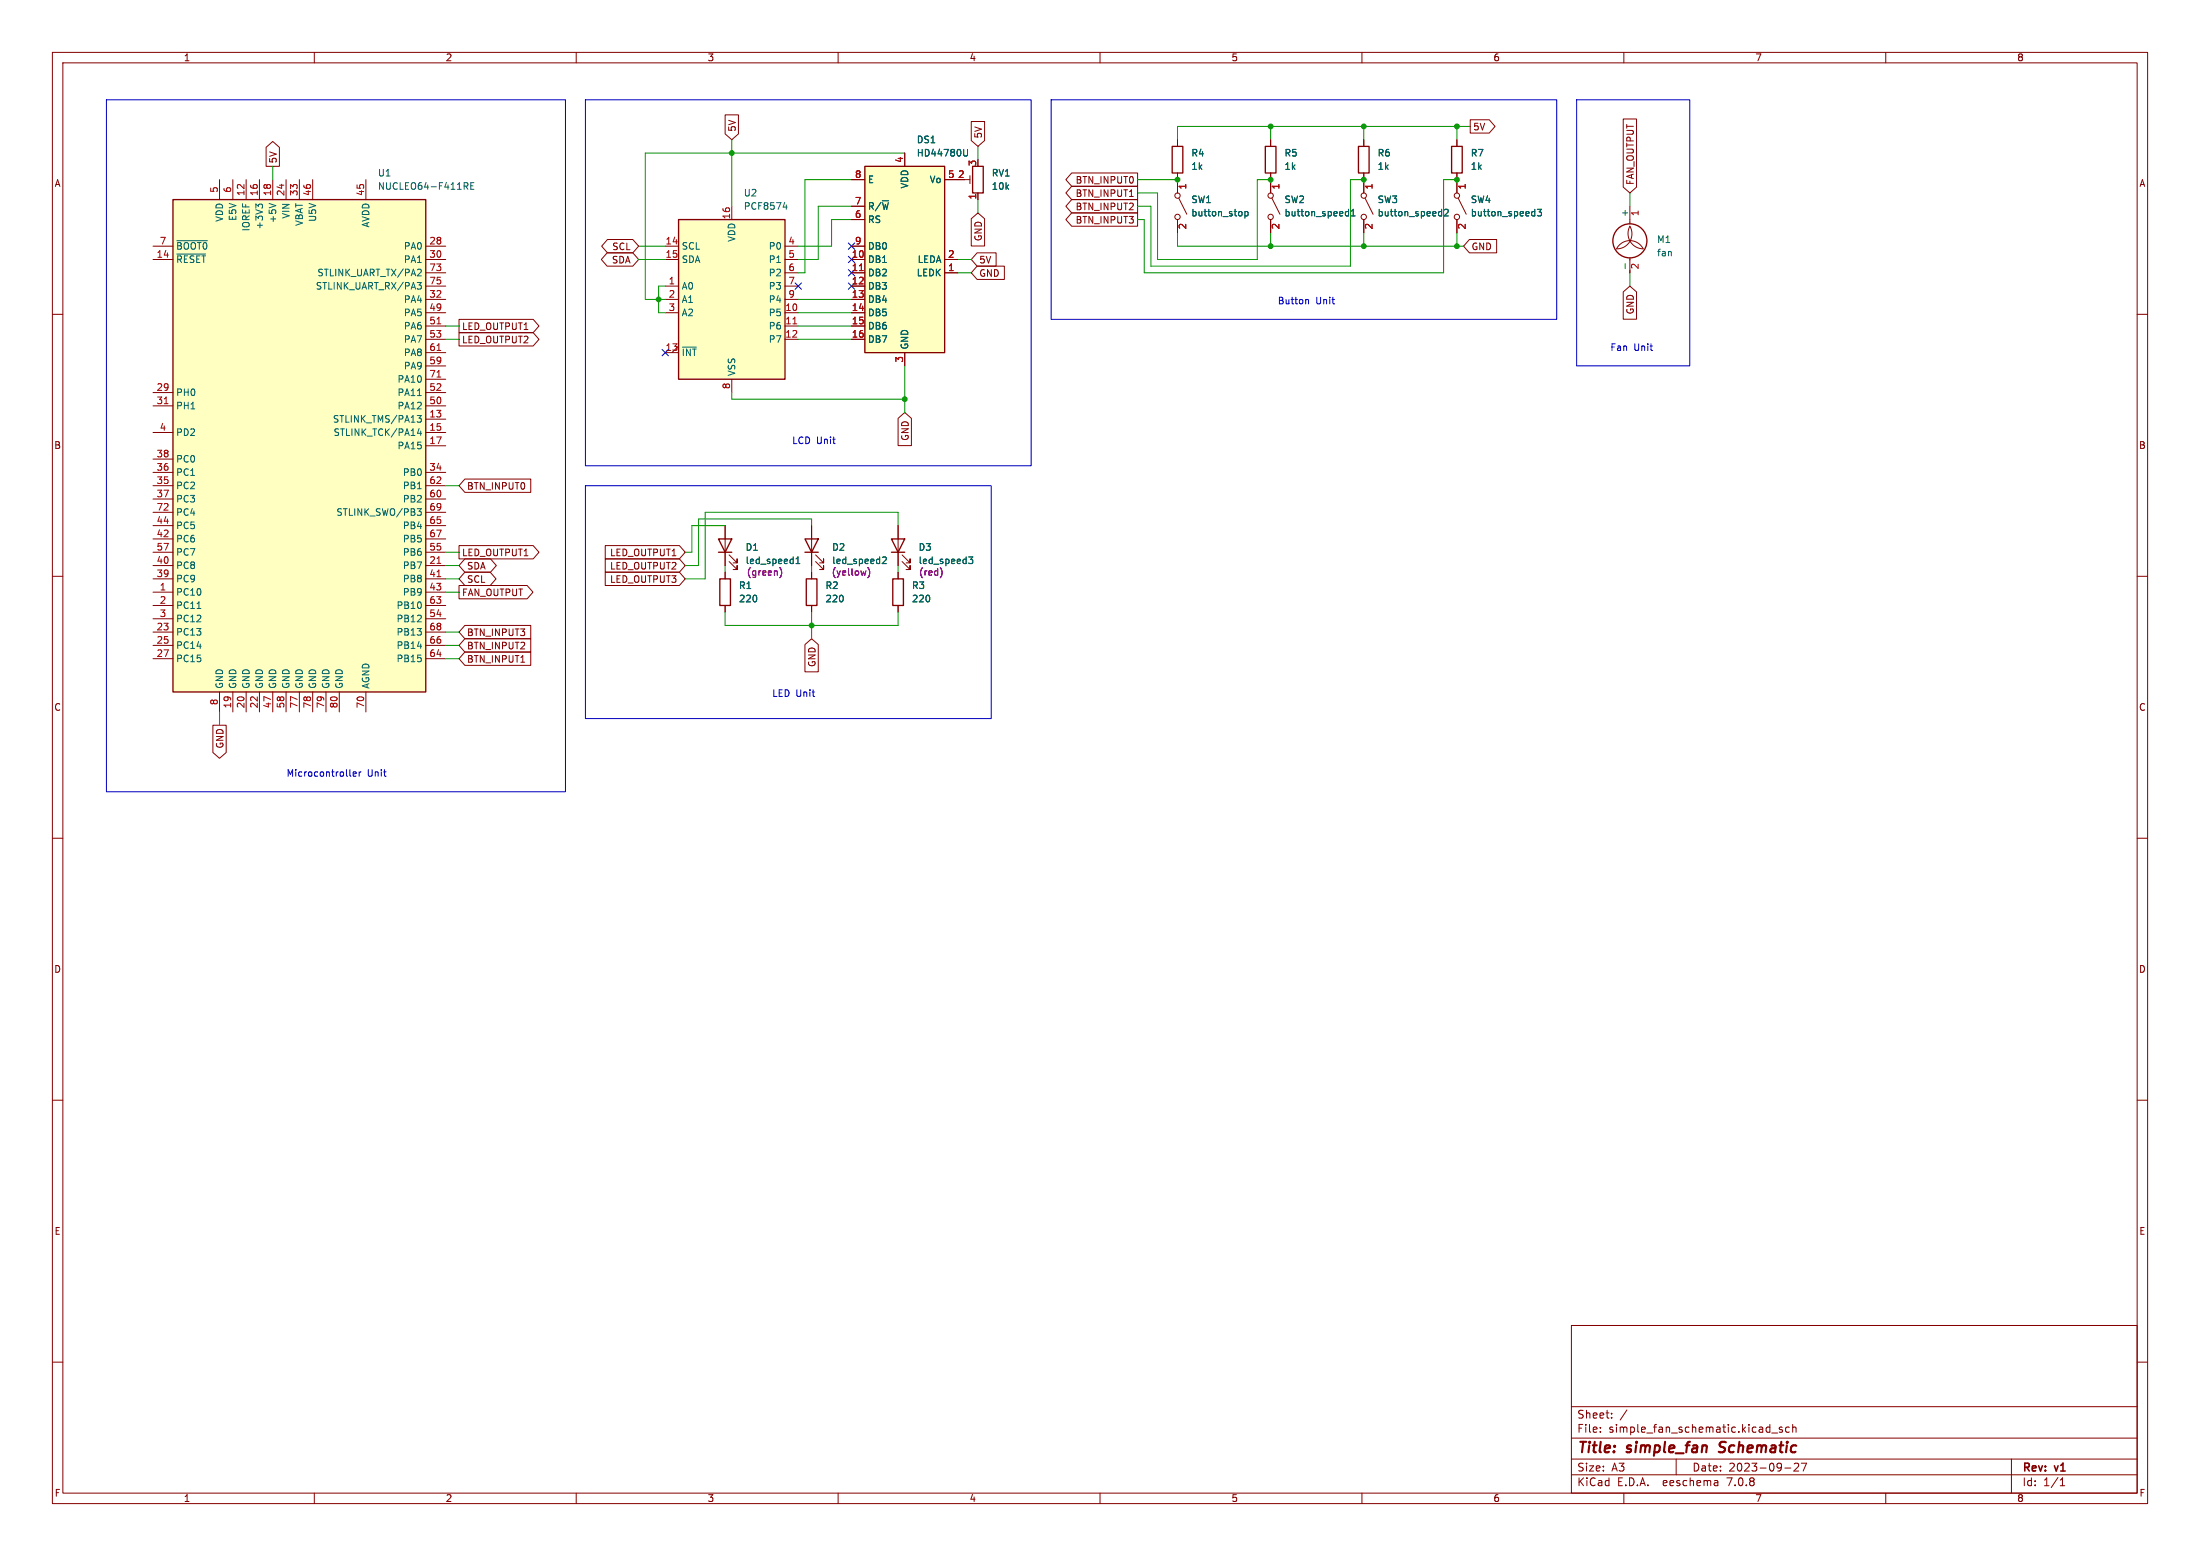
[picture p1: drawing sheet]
<svg xmlns="http://www.w3.org/2000/svg" width="420mm" height="297mm" viewBox="0 0 420 297" stroke-linecap="round" stroke-linejoin="round" font-family="sans-serif">
<g fill="none" stroke="#840000" stroke-width=".19">
<path d="M10 10h400v277h-400zM12 12h396v273h-396zM60 10v2M110 10v2M160 10v2M210 10v2M260 10v2M310 10v2M360 10v2M41.9 34.3v3.8M44.4 34.3v3.8M47 34.3v3.8"/>
<path d="M49.5 34.3v3.8M50.8 28.1l1.3-1.1 1.2 1.1v3.7h-2.5zM52.1 34.3v3.8M54.6 34.3v3.8M57.1 34.3v3.8M59.7 34.3v3.8M69.8 34.3v3.8M138.4 21.9h2.6v3.7l-1.3 1.1-1.3-1.1zM139.7 39.4v2.5M162.6 34.3h2.5M162.6 39.4h2.5M172.7 29.2v2.6"/>
<path d="M180.3 34.3h2.6M184.1 34.3h1.1M185.2 33.5v1.6M185.4 23.2h2.6v3.6l-1.3 1.1-1.3-1.1zM186.7 36.8v1.3M204.6 33h12.6v2.6h-12.6l-1.1-1.3zM204.6 38.1h12.6v2.5h-12.6l-1.1-1.2zM204.6 35.6h12.6v2.5h-12.6l-1.1-1.3zM215.6 37.5h.8M224.8 26.7v1.2M224.8 33v3.8M225 37.8l1.6 3.1"/>
<path d="M242.6 26.7v1.2M242.6 33v3.8M242.8 37.8l1.5 3.1M260.3 26.7v1.2M260.3 33v3.8M260.6 37.8l1.5 3.1M278.1 26.7v1.2M278.1 33v3.8M278.4 37.8l1.5 3.1M280.7 22.9h3.6l1.1 1.2-1.1 1.3h-3.6zM309.9 22.7h2.5v13l-1.3 1.1-1.2-1.1zM311.1 39.4v3.3"/>
<path d="M10 60h2M29.2 49.5h3.8M29.2 47h3.8M81.3 49.5h3.8M81.3 47h3.8M81.3 57.2h3.8M81.3 59.7h3.8M81.3 52.1h3.8M81.3 54.6h3.8M115.9 48.3h4.9l1.1 1.2-1.1 1.3h-4.9l-1.1-1.3zM116 45.7h4.8l1.1 1.3-1.1 1.3h-4.8l-1.1-1.3zM127 49.5h2.5"/>
<path d="M127 47h2.5M127 57.2h2.5M127 59.7h2.5M127 54.6h2.5M149.9 49.5h2.5M149.9 47h2.5M149.9 57.2h2.5M149.9 59.7h2.5M149.9 52.1h2.5M149.9 54.6h2.5M162.6 49.5h2.5M162.6 47h2.5"/>
<path d="M162.6 57.2h2.5M162.6 59.7h2.5M162.6 52.1h2.5M162.6 54.6h2.5M162.6 41.9h2.5M180.3 49.5h2.6M180.3 52.1h2.6M185.4 41.8l1.3-1.2 1.3 1.2v5.2h-2.6zM186.5 50.8h5.2v2.5h-5.2l-1.1-1.2zM186.5 48.3h3.7v2.5h-3.7l-1.1-1.3zM204.6 40.6h12.6v2.6h-12.6l-1.1-1.3zM224.8 41.9v2.6"/>
<path d="M242.6 41.9v2.6M260.3 41.9v2.6M278.1 41.9v2.6M280.5 45.7h5.2v2.6h-5.2l-1.1-1.3zM309.9 55.7l1.2-1.1 1.3 1.1v5.2h-2.5zM311.1 43.2a2.87 2.87 0 0 1-2.5 4.3 2.84 2.84 0 0 1 2.5-1.6 2.84 2.84 0 0 1 2.6 1.6 2.92 2.92 0 0 1-2.6-4.3zM311.1 49.2v2.9M408 60h2M29.2 74.9h3.8M29.2 77.5h3.8M81.3 74.9h3.8M81.3 77.5h3.8"/>
<path d="M81.3 62.2h3.8M81.3 64.8h3.8M81.3 69.9h3.8M81.3 67.3h3.8M81.3 72.4h3.8M87.6 63.5h14.2l1.1 1.3-1.1 1.2h-14.2zM87.6 61h14.2l1.1 1.2-1.1 1.3h-14.2zM127 67.3h2.5M129.5 66l-1.2 1.3M139.7 72.4v2.5M149.9 62.2h2.5M149.9 64.8h2.5"/>
<path d="M162.6 62.2h2.5M162.6 64.8h2.5M171.4 79.9l1.3-1.2 1.3 1.2v5.2h-2.6zM172.7 67.3v2.6M29.2 82.6h3.8M29.2 90.2h3.8M29.2 92.7h3.8M29.2 95.3h3.8M29.2 87.6h3.8M29.2 97.8h3.8M81.3 80h3.8M81.3 82.6h3.8"/>
<path d="M81.3 85.1h3.8M81.3 90.2h3.8M81.3 92.7h3.8M81.3 95.3h3.8M81.3 97.8h3.8M88.7 91.4h12.6v2.6h-12.6l-1.1-1.3zM10 110h2M29.2 113h3.8M29.2 115.6h3.8M29.2 108h3.8M29.2 118.1h3.8M29.2 110.5h3.8"/>
<path d="M29.2 102.9h3.8M29.2 100.3h3.8M29.2 105.4h3.8M81.3 113h3.8M81.3 115.6h3.8M81.3 108h3.8M81.3 118.1h3.8M81.3 110.5h3.8M81.3 102.9h3.8M81.3 100.3h3.8M81.3 105.4h3.8M87.6 111.8h13l1.1 1.2-1.1 1.3h-13z"/>
<path d="M87.6 104.1h14.2l1.1 1.3-1.1 1.3h-14.2zM88.7 119.4h12.6v2.5h-12.6l-1.1-1.2zM88.7 109.2h4.9l1.1 1.3-1.1 1.3h-4.9l-1.1-1.3zM88.7 106.7h4.9l1.2 1.3-1.2 1.2h-4.9l-1.1-1.2zM115.5 106.7h14.2l1.1 1.3-1.1 1.2h-14.2zM115.5 104.1h14.2l1.1 1.3-1.1 1.3h-14.2zM115.5 109.2h14.2l1.1 1.3-1.1 1.3h-14.2zM138.4 100.3v7.7M138.4 109.2v1.3M138.4 115.6v1.2M139.2 107.2l1.5 1.5v-.7v.7h-.7M139.2 105.9l1.5 1.5v-.7v.7h-.7"/>
<path d="M154.9 100.3v7.7M154.9 109.2v1.3M154.9 115.6v1.2M155.7 107.2l1.5 1.5v-.7v.7h-.7M155.7 105.9l1.5 1.5v-.7v.7h-.7M171.4 100.3v7.7M171.4 109.2v1.3M171.4 115.6v1.2M172.2 107.2l1.5 1.5v-.7v.7h-.7M172.2 105.9l1.5 1.5v-.7v.7h-.7M408 110h2M29.2 120.7h3.8"/>
<path d="M29.2 123.2h3.8M29.2 125.7h3.8M40.6 138.4h2.6v5.2l-1.3 1.1-1.3-1.1zM41.9 132.1v3.8M44.4 132.1v3.8M47 132.1v3.8M49.5 132.1v3.8M52.1 132.1v3.8M54.6 132.1v3.8M57.1 132.1v3.8M59.7 132.1v3.8M62.2 132.1v3.8"/>
<path d="M64.8 132.1v3.8M69.8 132.1v3.8M81.3 120.7h3.8M81.3 123.2h3.8M81.3 125.7h3.8M88.7 121.9h12.6v2.6h-12.6l-1.1-1.3zM88.7 124.5h12.6v2.5h-12.6l-1.1-1.3zM99.4 126.4h.8M153.7 123l1.2-1.1 1.3 1.1v5.2h-2.5zM10 160h2M408 160h2M10 210h2"/>
<path d="M408 210h2M10 260h2M300 253h108v32h-108zM408 260h2M300 278.5h108M300 274.5h108M300 268.5h108M305.5 273.2v.2M305.5 272.5v.1M307.7 270.5v.2M307.7 269.8v.1M310.6 269.1l-1.3 1.9"/>
<path d="M320 278.5v3M338.2 273.5h1.2M340.2 272.5l-.3-.1-.2 .2v.2l.5 .2v.3h-.5M341.6 272.5l-.4-.1-.3 .3 .1 .6h.6M342.2 272.5l.2-.1 .4 .1 .1 .9M342.2 271.9v1.5M342.5 279.4l.6-.1 .2 .1 .1 .3-1 1.1h1M343.9 279.3h1l-.7 1.5M384 278.5v6.5M60 285v2M110 285v2M160 285v2"/>
<path d="M210 285v2M260 285v2M300 281.5h108M310 285v2M327.9 282.7v.9M327.9 283.5l-.1 .1M327.9 282.9l-.1 .1M340.7 280.2h1.2M360 285v2M393.3 283.6h.9M393.3 282.5l.4-.4v1.5"/>
<circle cx="224.8" cy="37.3" r=".51"/>
<circle cx="242.6" cy="37.3" r=".51"/>
<circle cx="260.3" cy="37.3" r=".51"/>
<circle cx="278.1" cy="37.3" r=".51"/>
<circle cx="224.8" cy="41.4" r=".51"/>
<circle cx="242.6" cy="41.4" r=".51"/>
<circle cx="260.3" cy="41.4" r=".51"/>
<circle cx="278.1" cy="41.4" r=".51"/>
</g>
<path d="M328.1 277.1l.3 .1M328.4 275.4l-.1 .4v.2" fill="none" stroke="#840000" stroke-width=".4"/>
<g fill="#ffffc2" stroke="#ffffc2" stroke-width=".19">
<path d="M33 38.1h48.3v94h-48.3z"/>
<path d="M129.5 41.9h20.4v30.5h-20.4z"/>
<path d="M165.1 31.8h15.2v35.5h-15.2z"/>
</g>
<g fill="none" stroke="#840000" stroke-width=".25">
<path d="M33 38.1h48.3v94h-48.3zM165.1 31.8h15.2v35.5h-15.2zM185.7 31.8h2v5h-2zM223.8 27.9h2v5.1h-2zM241.6 27.9h2v5.1h-2zM259.3 27.9h2.1v5.1h-2.1zM277.1 27.9h2v5.1h-2zM129.5 41.9h20.4v30.5h-20.4zM137.2 102.9h2.5l-1.3 2.5zM137.2 105.4h2.5M137.4 110.5h2v5.1h-2zM153.7 102.9h2.5l-1.3 2.5z"/>
<path d="M153.7 105.4h2.5M153.9 110.5h2.1v5.1h-2.1zM170.2 102.9h2.5l-1.3 2.5zM170.2 105.4h2.5M170.4 110.5h2.1v5.1h-2.1z"/>
<circle cx="311.1" cy="46" r="3.3"/>
</g>
<g fill="none" stroke="#006464" stroke-width=".19">
<path d="M49.3 39.4l-.5-.4v.7M49.3 39.2l.3-.2h.3l.2 .2M51.4 38.8l1.2 .5M88.6 34.9h.5l.2 .2-.1 .4h-.6M88.9 35.5l.4 .6M89.9 35.5h.4M90.5 34.9h-.6v1.2h.6M149.5 39.5h.8M150.1 39.1v.8M184.7 28.5l-.1 1.2-.1 .1-.4-.1M257.4 39.9v1.3M275.2 39.9v1.3"/>
<path d="M293 39.9v1.3M293.5 39.9h.8l-.5 .5 .4 .2v.5l-.2 .1-.5-.1M33.8 48.5h5.4M33.8 45.9h5.8M79.6 53.9h.8l-.4 .5 .4 .1v.4l-.2 .3h-.4M79.9 51.4h.4l.1 .3-.8 .9h.8M237.7 40.4h.3l.3 .2-.2 .6h-.4M237.7 40.4v1.2M257.1 40.4h.3M257.4 41.2h-.3M258 41.2h.7M258 40.3l.3-.4v1.3"/>
<path d="M275.1 40.4h.1M275.2 41.2h-.1M275.8 40.1l.4-.2 .3 .4-.8 .9h.8M292.9 40.4h.1M293 41.2h-.1M310.2 50.3v1M79.6 79.3h.8l-.4 .5 .4 .1v.6l-.2 .1-.5-.1M79.7 75.5h.7M130.3 66.3h2.6M79.6 97.1h.8l-.4 .5 .4 .1v.4l-.2 .3h-.4M80 81.8l-.3 .9h.8M80.3 82.3v.8"/>
<path d="M37.6 116.1h.7M152 107.6h.7M152 106.7l.3-.4v1.3M168.5 106.4l.5-.1 .2 .4-.8 .9h.8M184.9 106.3h.8l-.4 .5 .4 .1v.6l-.2 .1-.6-.1"/>
</g>
<path d="M164.1 51.7h.7M31.4 77.1h.7M83.4 61.8h.8M83.4 66.9h.8M83.4 72h.8M151.4 61.8h.7M83.4 107.5h.8M83.4 110.1h.8" fill="none" stroke="#a90000" stroke-width=".19"/>
<path d="M149.1 108.7a1.48 1.48 0 0 1-.2 1.6M165.3 109l-.2 .8M165.9 108.7a1.48 1.48 0 0 1-.2 1.6M179.7 108.7l.2 .7-.3 .8" fill="none" stroke="#840084" stroke-width=".19"/>
<path d="M20.3 19.1h87.6v132h-87.6zM111.8 19.1h85v69.8h-85zM200.7 19.1h96.5v41.9h-96.5zM301 19.1h21.6v50.8h-21.6zM249.4 57.2l.4 .1v.7M111.8 92.7h77.4v44.5h-77.4zM66.8 148l.2 .2M67.4 147.8l.6-.2v-.2l-.4-.1-.2 .2 .1 .6h.5M68.6 147.3v.9M68.9 147.3l-.3 .3" fill="none" stroke="#0000c2" stroke-width=".19"/>
<g fill="none" stroke="#009600" stroke-width=".19">
<path d="M52.1 31.8v2.5M139.7 26.7v12.7M162.6 34.3h-8.9v17.8h-1.3M162.6 39.4h-6.4v10.1h-3.8M172.7 29.2h-49.5v28h3.8M186.7 27.9v2.6M186.7 38.1v2.5M217.2 34.3h7.6M242.6 34.3h-2.6v15.2h-19v-12.7h-3.8M242.6 24.1v2.6M260.3 34.3h-2.5v16.5h-38.1v-11.4h-2.5M260.3 24.1v2.6"/>
<path d="M278.1 34.3h-2.5v17.8h-57.2v-10.2h-1.2M278.1 24.1v2.6M280.7 24.1h-55.9v2.6M311.1 36.8v2.6M121.9 47h5.1M121.9 49.5h5.1M127 54.6h-1.3v5.1h1.3M152.4 57.2h10.2M152.4 59.7h10.2M162.6 41.9h-3.9v5.1h-6.3M182.9 52.1h2.5M182.9 49.5h2.5"/>
<path d="M224.8 44.5v2.5h54.6M242.6 44.5v2.5M260.3 44.5v2.5M278.1 44.5v2.5M311.1 52.1v2.5M85.1 64.8h2.5M85.1 62.2h2.5M139.7 74.9v1.3h33M152.4 64.8h10.2M152.4 62.2h10.2M172.7 69.9v8.8M85.1 92.7h2.5"/>
<path d="M85.1 105.4h2.5M85.1 110.5h2.5M85.1 108h2.5M85.1 113h2.5M138.4 108v1.2M138.4 116.8v2.6h33v-2.6M138.4 100.3h-6.3v5.1h-1.3M154.9 100.3v-1.2h-21.6v8.9h-2.5M154.9 108v1.2M154.9 116.8v5.1M171.4 100.3v-2.5h-36.8v12.7h-3.8M171.4 108v1.2"/>
<path d="M41.9 135.9v2.5M85.1 125.7h2.5M85.1 120.7h2.5M85.1 123.2h2.5"/>
</g>
<path d="M151.8 54l1.2 1.2M153 54l-1.2 1.2M162 54l1.2 1.2M162 46.4l1.2 1.2M162 48.9l1.2 1.2M162 51.5l1.2 1.2M163.2 54l-1.2 1.2M163.2 46.4l-1.2 1.2M163.2 48.9l-1.2 1.2M163.2 51.5l-1.2 1.2M126.4 66.7l1.2 1.2M127.6 66.7l-1.2 1.2" fill="none" stroke="#000084" stroke-width=".19"/>
<g fill="#009600" stroke="#009600" stroke-width=".19">
<circle cx="224.8" cy="34.3" r=".46"/>
<circle cx="260.3" cy="24.1" r=".46"/>
<circle cx="242.6" cy="24.1" r=".46"/>
<circle cx="260.3" cy="34.3" r=".46"/>
<circle cx="242.6" cy="47" r=".46"/>
<circle cx="242.6" cy="34.3" r=".46"/>
<circle cx="139.7" cy="29.2" r=".46"/>
<circle cx="172.7" cy="76.2" r=".46"/>
<circle cx="125.7" cy="57.2" r=".46"/>
<circle cx="278.1" cy="24.1" r=".46"/>
<circle cx="278.1" cy="34.3" r=".46"/>
<circle cx="278.1" cy="47" r=".46"/>
<circle cx="260.3" cy="47" r=".46"/>
<circle cx="154.9" cy="119.4" r=".46"/>
</g>
<g font-size="2.8" fill="#840000">
<text x="301" y="277.9">Title:</text>
<text x="310.6" y="277.9">simple_fan</text>
<text x="329.1" y="277.9">Schematic</text>
</g>
<g font-size="2.1" fill="#840000">
<text x="301" y="273.7">File:</text>
<text x="301" y="271">Sheet:</text>
<text x="307.1" y="273.7">simple_fan_schematic.kicad_sch</text>
<text x="301" y="281.1">Size:</text>
<text x="307.6" y="281.1">A3</text>
<text x="323" y="281.1">Date:</text>
<text x="330" y="281.1">2023-09-27</text>
<text x="386" y="281.3">Rev:</text>
<text x="392.4" y="281.3">v1</text>
<text x="301" y="283.9">KiCad</text>
<text x="308.7" y="283.9">E.D.A.</text>
<text x="317.6" y="283.9">eeschema</text>
<text x="330" y="283.9">7.0.8</text>
<text x="386" y="283.9">Id:</text>
<text x="390.1" y="283.9">1/1</text>
</g>
<g font-size="1.8" fill="#840000">
<text x="35" y="11.9">1</text>
<text x="85" y="11.9">2</text>
<text x="135" y="11.9">3</text>
<text x="185" y="11.9">4</text>
<text x="235" y="11.9">5</text>
<text x="285" y="11.9">6</text>
<text x="335" y="11.9">7</text>
<text x="385" y="11.9">8</text>
<text x="140.7" y="25.2" transform="rotate(-90 140.7 25.2)">5V</text>
<text x="187.6" y="26.5" transform="rotate(-90 187.6 26.5)">5V</text>
<text x="281.1" y="25.1">5V</text>
<text x="10.3" y="35.9">A</text>
<text x="53" y="31.3" transform="rotate(-90 53 31.3)">5V</text>
<text x="205.2" y="35.2">BTN_INPUT0</text>
<text x="312.1" y="35.4" transform="rotate(-90 312.1 35.4)">FAN_OUTPUT</text>
<text x="408.3" y="35.9">A</text>
<text x="205.2" y="40.3">BTN_INPUT2</text>
<text x="205.2" y="37.8">BTN_INPUT1</text>
<text x="116.8" y="47.9">SCL</text>
<text x="187.6" y="46.1" transform="rotate(-90 187.6 46.1)">GND</text>
<text x="205.2" y="42.9">BTN_INPUT3</text>
<text x="280.8" y="47.9">GND</text>
<text x="116.7" y="50.5">SDA</text>
<text x="186.8" y="53">GND</text>
<text x="186.8" y="50.5">5V</text>
<text x="88.1" y="65.7">LED_OUTPUT2</text>
<text x="88.1" y="63.2">LED_OUTPUT1</text>
<text x="312.1" y="60.1" transform="rotate(-90 312.1 60.1)">GND</text>
<text x="10.3" y="85.9">B</text>
<text x="173.7" y="84.2" transform="rotate(-90 173.7 84.2)">GND</text>
<text x="408.2" y="85.9">B</text>
<text x="89.1" y="93.7">BTN_INPUT0</text>
<text x="88.1" y="106.4">LED_OUTPUT1</text>
<text x="116.4" y="106.4">LED_OUTPUT1</text>
<text x="88.1" y="114">FAN_OUTPUT</text>
<text x="89.1" y="111.4">SCL</text>
<text x="89.1" y="108.9">SDA</text>
<text x="116.4" y="108.9">LED_OUTPUT2</text>
<text x="116.4" y="111.4">LED_OUTPUT3</text>
<text x="89.1" y="121.6">BTN_INPUT3</text>
<text x="89.1" y="124.1">BTN_INPUT2</text>
<text x="89.1" y="126.7">BTN_INPUT1</text>
<text x="155.9" y="127.4" transform="rotate(-90 155.9 127.4)">GND</text>
<text x="10.3" y="135.9">C</text>
<text x="408.2" y="135.9">C</text>
<text x="42.9" y="143" transform="rotate(-90 42.9 143)">GND</text>
<text x="10.3" y="185.9">D</text>
<text x="408.2" y="185.9">D</text>
<text x="10.3" y="235.9">E</text>
<text x="408.3" y="235.9">E</text>
<text x="10.3" y="285.9">F</text>
<text x="35" y="286.9">1</text>
<text x="85" y="286.9">2</text>
<text x="135" y="286.9">3</text>
<text x="185" y="286.9">4</text>
<text x="235" y="286.9">5</text>
<text x="285" y="286.9">6</text>
<text x="335" y="286.9">7</text>
<text x="385" y="286.9">8</text>
<text x="408.3" y="285.9">F</text>
</g>
<g font-size="1.8" fill="#006464">
<text x="174.9" y="27.5">DS1</text>
<text x="72.1" y="33.9">U1</text>
<text x="165.6" y="35.2">E</text>
<text x="174.9" y="30.1">HD44780U</text>
<text x="177.4" y="35.2">Vo</text>
<text x="189.2" y="33.9">RV1</text>
<text x="227.3" y="30.1">R4</text>
<text x="227.3" y="32.6">1k</text>
<text x="245.1" y="30.1">R5</text>
<text x="245.1" y="32.6">1k</text>
<text x="262.9" y="30.1">R6</text>
<text x="262.9" y="32.6">1k</text>
<text x="280.7" y="30.1">R7</text>
<text x="280.7" y="32.6">1k</text>
<text x="55.5" y="41.8" transform="rotate(-90 55.5 41.8)">VIN</text>
<text x="72.1" y="36.4">NUCLEO64-F411RE</text>
<text x="141.9" y="37.7">U2</text>
<text x="141.9" y="40.2">PCF8574</text>
<text x="165.6" y="40.2">R/~{W}</text>
<text x="173.6" y="36.1" transform="rotate(-90 173.6 36.1)">VDD</text>
<text x="189.2" y="36.4">10k</text>
<text x="227.3" y="39">SW1</text>
<text x="227.3" y="41.5">button_stop</text>
<text x="245.1" y="39">SW2</text>
<text x="245.1" y="41.5">button_speed1</text>
<text x="262.9" y="39">SW3</text>
<text x="262.9" y="41.5">button_speed2</text>
<text x="280.7" y="39">SW4</text>
<text x="280.7" y="41.5">button_speed3</text>
<text x="310.9" y="41.5" transform="rotate(-90 310.9 41.5)">+</text>
<text x="33.5" y="47.9">~{BOOT0}</text>
<text x="42.8" y="42.4" transform="rotate(-90 42.8 42.4)">VDD</text>
<text x="45.3" y="42.3" transform="rotate(-90 45.3 42.3)">E5V</text>
<text x="47.9" y="44.3" transform="rotate(-90 47.9 44.3)">IOREF</text>
<text x="50.4" y="43.9" transform="rotate(-90 50.4 43.9)">+3V3</text>
<text x="52.9" y="42.7" transform="rotate(-90 52.9 42.7)">+5V</text>
<text x="58" y="43.2" transform="rotate(-90 58 43.2)">VBAT</text>
<text x="60.6" y="42.4" transform="rotate(-90 60.6 42.4)">U5V</text>
<text x="70.7" y="43.5" transform="rotate(-90 70.7 43.5)">AVDD</text>
<text x="77" y="47.9">PA0</text>
<text x="130" y="47.9">SCL</text>
<text x="140.6" y="46.2" transform="rotate(-90 140.6 46.2)">VDD</text>
<text x="146.7" y="47.9">P0</text>
<text x="165.6" y="42.8">RS</text>
<text x="165.6" y="47.9">DB0</text>
<text x="316.2" y="46.6">M1</text>
<text x="33.5" y="50.4">~{RESET}</text>
<text x="60.5" y="52.9">STLINK_UART_TX/PA2</text>
<text x="77" y="50.4">PA1</text>
<text x="130" y="50.4">SDA</text>
<text x="146.7" y="50.4">P1</text>
<text x="146.7" y="52.9">P2</text>
<text x="165.6" y="50.4">DB1</text>
<text x="165.6" y="52.9">DB2</text>
<text x="174.9" y="52.9">LEDK</text>
<text x="175.1" y="50.4">LEDA</text>
<text x="316.2" y="49.1">fan</text>
<text x="60.2" y="55.5">STLINK_UART_RX/PA3</text>
<text x="77" y="58">PA4</text>
<text x="130" y="55.5">A0</text>
<text x="130" y="58">A1</text>
<text x="146.7" y="55.5">P3</text>
<text x="146.7" y="58">P4</text>
<text x="165.6" y="55.5">DB3</text>
<text x="165.6" y="58">DB4</text>
<text x="77" y="60.6">PA5</text>
<text x="77" y="63.1">PA6</text>
<text x="77" y="65.6">PA7</text>
<text x="130" y="60.6">A2</text>
<text x="146.7" y="60.6">P5</text>
<text x="146.7" y="63.1">P6</text>
<text x="146.7" y="65.6">P7</text>
<text x="165.6" y="60.6">DB5</text>
<text x="165.6" y="63.1">DB6</text>
<text x="165.6" y="65.6">DB7</text>
<text x="77" y="70.7">PA9</text>
<text x="77" y="68.2">PA8</text>
<text x="130" y="68.2">~{INT}</text>
<text x="140.6" y="71.9" transform="rotate(-90 140.6 71.9)">VSS</text>
<text x="173.6" y="66.8" transform="rotate(-90 173.6 66.8)">GND</text>
<text x="33.5" y="75.8">PH0</text>
<text x="75.8" y="75.8">PA11</text>
<text x="75.8" y="73.3">PA10</text>
<text x="33.5" y="78.3">PH1</text>
<text x="33.5" y="83.4">PD2</text>
<text x="63.5" y="80.9">STLINK_TMS/PA13</text>
<text x="63.6" y="83.4">STLINK_TCK/PA14</text>
<text x="75.8" y="78.3">PA12</text>
<text x="33.5" y="88.5">PC0</text>
<text x="75.8" y="86">PA15</text>
<text x="33.5" y="93.6">PC2</text>
<text x="33.5" y="91">PC1</text>
<text x="76.8" y="91">PB0</text>
<text x="76.8" y="93.6">PB1</text>
<text x="33.5" y="96.1">PC3</text>
<text x="33.5" y="101.2">PC5</text>
<text x="33.5" y="98.7">PC4</text>
<text x="64.1" y="98.7">STLINK_SWO/PB3</text>
<text x="76.8" y="96.1">PB2</text>
<text x="76.8" y="101.2">PB4</text>
<text x="33.5" y="103.7">PC6</text>
<text x="33.5" y="106.3">PC7</text>
<text x="76.8" y="106.3">PB6</text>
<text x="76.8" y="103.7">PB5</text>
<text x="142.2" y="105.3">D1</text>
<text x="158.8" y="105.3">D2</text>
<text x="175.3" y="105.3">D3</text>
<text x="33.5" y="113.9">PC10</text>
<text x="33.5" y="111.4">PC9</text>
<text x="33.5" y="108.8">PC8</text>
<text x="76.8" y="108.8">PB7</text>
<text x="76.8" y="111.4">PB8</text>
<text x="76.8" y="113.9">PB9</text>
<text x="141" y="112.6">R1</text>
<text x="157.5" y="112.6">R2</text>
<text x="174" y="112.6">R3</text>
<text x="33.5" y="116.4">PC11</text>
<text x="33.5" y="119">PC12</text>
<text x="75.6" y="119">PB12</text>
<text x="75.6" y="116.4">PB10</text>
<text x="141" y="115.2">220</text>
<text x="157.5" y="115.2">220</text>
<text x="174" y="115.2">220</text>
<text x="33.5" y="121.5">PC13</text>
<text x="33.5" y="124.1">PC14</text>
<text x="75.6" y="124.1">PB14</text>
<text x="75.6" y="121.5">PB13</text>
<text x="33.5" y="126.6">PC15</text>
<text x="42.8" y="131.6" transform="rotate(-90 42.8 131.6)">GND</text>
<text x="45.3" y="131.6" transform="rotate(-90 45.3 131.6)">GND</text>
<text x="47.9" y="131.6" transform="rotate(-90 47.9 131.6)">GND</text>
<text x="50.4" y="131.6" transform="rotate(-90 50.4 131.6)">GND</text>
<text x="52.9" y="131.6" transform="rotate(-90 52.9 131.6)">GND</text>
<text x="55.5" y="131.6" transform="rotate(-90 55.5 131.6)">GND</text>
<text x="58" y="131.6" transform="rotate(-90 58 131.6)">GND</text>
<text x="60.6" y="131.6" transform="rotate(-90 60.6 131.6)">GND</text>
<text x="63.1" y="131.6" transform="rotate(-90 63.1 131.6)">GND</text>
<text x="65.6" y="131.6" transform="rotate(-90 65.6 131.6)">GND</text>
<text x="70.7" y="131.6" transform="rotate(-90 70.7 131.6)">AGND</text>
<text x="75.6" y="126.6">PB15</text>
</g>
<g font-size="1.8" fill="#a90000">
<text x="163.1" y="34">8</text>
<text x="172.5" y="31.2" transform="rotate(-90 172.5 31.2)">4</text>
<text x="180.9" y="34">5</text>
<text x="182.8" y="34">2</text>
<text x="186.4" y="31.8" transform="rotate(-90 186.4 31.8)">3</text>
<text x="41.7" y="36.9" transform="rotate(-90 41.7 36.9)">5</text>
<text x="44.2" y="36.9" transform="rotate(-90 44.2 36.9)">6</text>
<text x="46.7" y="37.5" transform="rotate(-90 46.7 37.5)">12</text>
<text x="49.3" y="37.5" transform="rotate(-90 49.3 37.5)">16</text>
<text x="51.8" y="37.5" transform="rotate(-90 51.8 37.5)">18</text>
<text x="54.4" y="37.5" transform="rotate(-90 54.4 37.5)">24</text>
<text x="56.9" y="37.5" transform="rotate(-90 56.9 37.5)">33</text>
<text x="59.4" y="37.5" transform="rotate(-90 59.4 37.5)">46</text>
<text x="69.6" y="37.5" transform="rotate(-90 69.6 37.5)">45</text>
<text x="139.4" y="42" transform="rotate(-90 139.4 42)">16</text>
<text x="163.1" y="41.7">6</text>
<text x="163.1" y="39.1">7</text>
<text x="186.4" y="38.2" transform="rotate(-90 186.4 38.2)">1</text>
<text x="226.8" y="36.3" transform="rotate(-90 226.8 36.3)">1</text>
<text x="244.6" y="36.3" transform="rotate(-90 244.6 36.3)">1</text>
<text x="262.3" y="36.3" transform="rotate(-90 262.3 36.3)">1</text>
<text x="280.1" y="36.3" transform="rotate(-90 280.1 36.3)">1</text>
<text x="313.1" y="41.3" transform="rotate(-90 313.1 41.3)">1</text>
<text x="30.4" y="46.7">7</text>
<text x="81.9" y="46.7">28</text>
<text x="127" y="46.7">14</text>
<text x="150.4" y="46.7">4</text>
<text x="163.1" y="46.7">9</text>
<text x="226.8" y="43.9" transform="rotate(-90 226.8 43.9)">2</text>
<text x="244.6" y="43.9" transform="rotate(-90 244.6 43.9)">2</text>
<text x="262.3" y="43.9" transform="rotate(-90 262.3 43.9)">2</text>
<text x="280.1" y="43.9" transform="rotate(-90 280.1 43.9)">2</text>
<text x="29.8" y="49.3">14</text>
<text x="81.9" y="49.3">30</text>
<text x="81.9" y="51.8">73</text>
<text x="127" y="49.3">15</text>
<text x="150.4" y="49.3">5</text>
<text x="150.4" y="51.8">6</text>
<text x="162.5" y="49.3">10</text>
<text x="162.5" y="51.8">11</text>
<text x="180.9" y="51.8">1</text>
<text x="180.9" y="49.3">2</text>
<text x="313.1" y="51.5" transform="rotate(-90 313.1 51.5)">2</text>
<text x="81.9" y="56.9">32</text>
<text x="81.9" y="59.4">49</text>
<text x="81.9" y="54.4">75</text>
<text x="127.6" y="54.4">1</text>
<text x="127.6" y="56.9">2</text>
<text x="127.6" y="59.4">3</text>
<text x="149.8" y="59.4">10</text>
<text x="150.4" y="54.4">7</text>
<text x="150.4" y="56.9">9</text>
<text x="162.5" y="54.4">12</text>
<text x="162.5" y="56.9">13</text>
<text x="162.5" y="59.4">14</text>
<text x="81.9" y="62">51</text>
<text x="81.9" y="64.5">53</text>
<text x="149.8" y="62">11</text>
<text x="149.8" y="64.5">12</text>
<text x="162.5" y="62">15</text>
<text x="162.5" y="64.5">16</text>
<text x="81.9" y="69.6">59</text>
<text x="81.9" y="67.1">61</text>
<text x="127" y="67.1">13</text>
<text x="172.5" y="69.3" transform="rotate(-90 172.5 69.3)">3</text>
<text x="29.8" y="74.7">29</text>
<text x="29.8" y="77.2">31</text>
<text x="81.9" y="77.2">50</text>
<text x="81.9" y="74.7">52</text>
<text x="81.9" y="72.1">71</text>
<text x="139.4" y="74.4" transform="rotate(-90 139.4 74.4)">8</text>
<text x="30.4" y="82.3">4</text>
<text x="81.9" y="79.8">13</text>
<text x="81.9" y="82.3">15</text>
<text x="29.8" y="89.9">36</text>
<text x="29.8" y="87.4">38</text>
<text x="81.9" y="84.8">17</text>
<text x="81.9" y="89.9">34</text>
<text x="29.8" y="92.5">35</text>
<text x="29.8" y="95">37</text>
<text x="81.9" y="95">60</text>
<text x="81.9" y="92.5">62</text>
<text x="29.8" y="100.1">44</text>
<text x="29.8" y="97.5">72</text>
<text x="81.9" y="100.1">65</text>
<text x="81.9" y="97.5">69</text>
<text x="29.8" y="107.7">40</text>
<text x="29.8" y="102.6">42</text>
<text x="29.8" y="105.2">57</text>
<text x="81.9" y="107.7">21</text>
<text x="81.9" y="105.2">55</text>
<text x="81.9" y="102.6">67</text>
<text x="29.8" y="110.2">39</text>
<text x="30.4" y="112.8">1</text>
<text x="81.9" y="110.2">41</text>
<text x="81.9" y="112.8">43</text>
<text x="30.4" y="115.3">2</text>
<text x="30.4" y="117.9">3</text>
<text x="81.9" y="117.9">54</text>
<text x="81.9" y="115.3">63</text>
<text x="29.8" y="120.4">23</text>
<text x="29.8" y="122.9">25</text>
<text x="29.8" y="125.5">27</text>
<text x="81.9" y="125.5">64</text>
<text x="81.9" y="122.9">66</text>
<text x="81.9" y="120.4">68</text>
<text x="41.7" y="134.7" transform="rotate(-90 41.7 134.7)">8</text>
<text x="44.2" y="135.3" transform="rotate(-90 44.2 135.3)">19</text>
<text x="46.7" y="135.3" transform="rotate(-90 46.7 135.3)">20</text>
<text x="49.3" y="135.3" transform="rotate(-90 49.3 135.3)">22</text>
<text x="51.8" y="135.3" transform="rotate(-90 51.8 135.3)">47</text>
<text x="54.4" y="135.3" transform="rotate(-90 54.4 135.3)">58</text>
<text x="56.9" y="135.3" transform="rotate(-90 56.9 135.3)">77</text>
<text x="59.4" y="135.3" transform="rotate(-90 59.4 135.3)">78</text>
<text x="62" y="135.3" transform="rotate(-90 62 135.3)">79</text>
<text x="64.5" y="135.3" transform="rotate(-90 64.5 135.3)">80</text>
<text x="69.6" y="135.3" transform="rotate(-90 69.6 135.3)">70</text>
</g>
<g font-size="1.8" fill="#0000c2">
<text x="243.8" y="58.2">Button</text>
<text x="251.2" y="58.2">Unit</text>
<text x="307.3" y="67.1">Fan</text>
<text x="311.9" y="67.1">Unit</text>
<text x="151.1" y="84.8">LCD Unit</text>
<text x="147.3" y="133.1">LED Unit</text>
<text x="54.6" y="148.3">Microcontroller</text>
<text x="70.1" y="148.3">Unit</text>
</g>
<g font-size="1.8" fill="#840084">
<text x="142.2" y="107.9">led_speed1</text>
<text x="158.8" y="107.9">led_speed2</text>
<text x="175.3" y="107.9">led_speed3</text>
<text x="142.5" y="110.1">(green)</text>
<text x="158.7" y="110.1">(yellow)</text>
<text x="175.3" y="110.1">(red)</text>
</g>
</svg>
